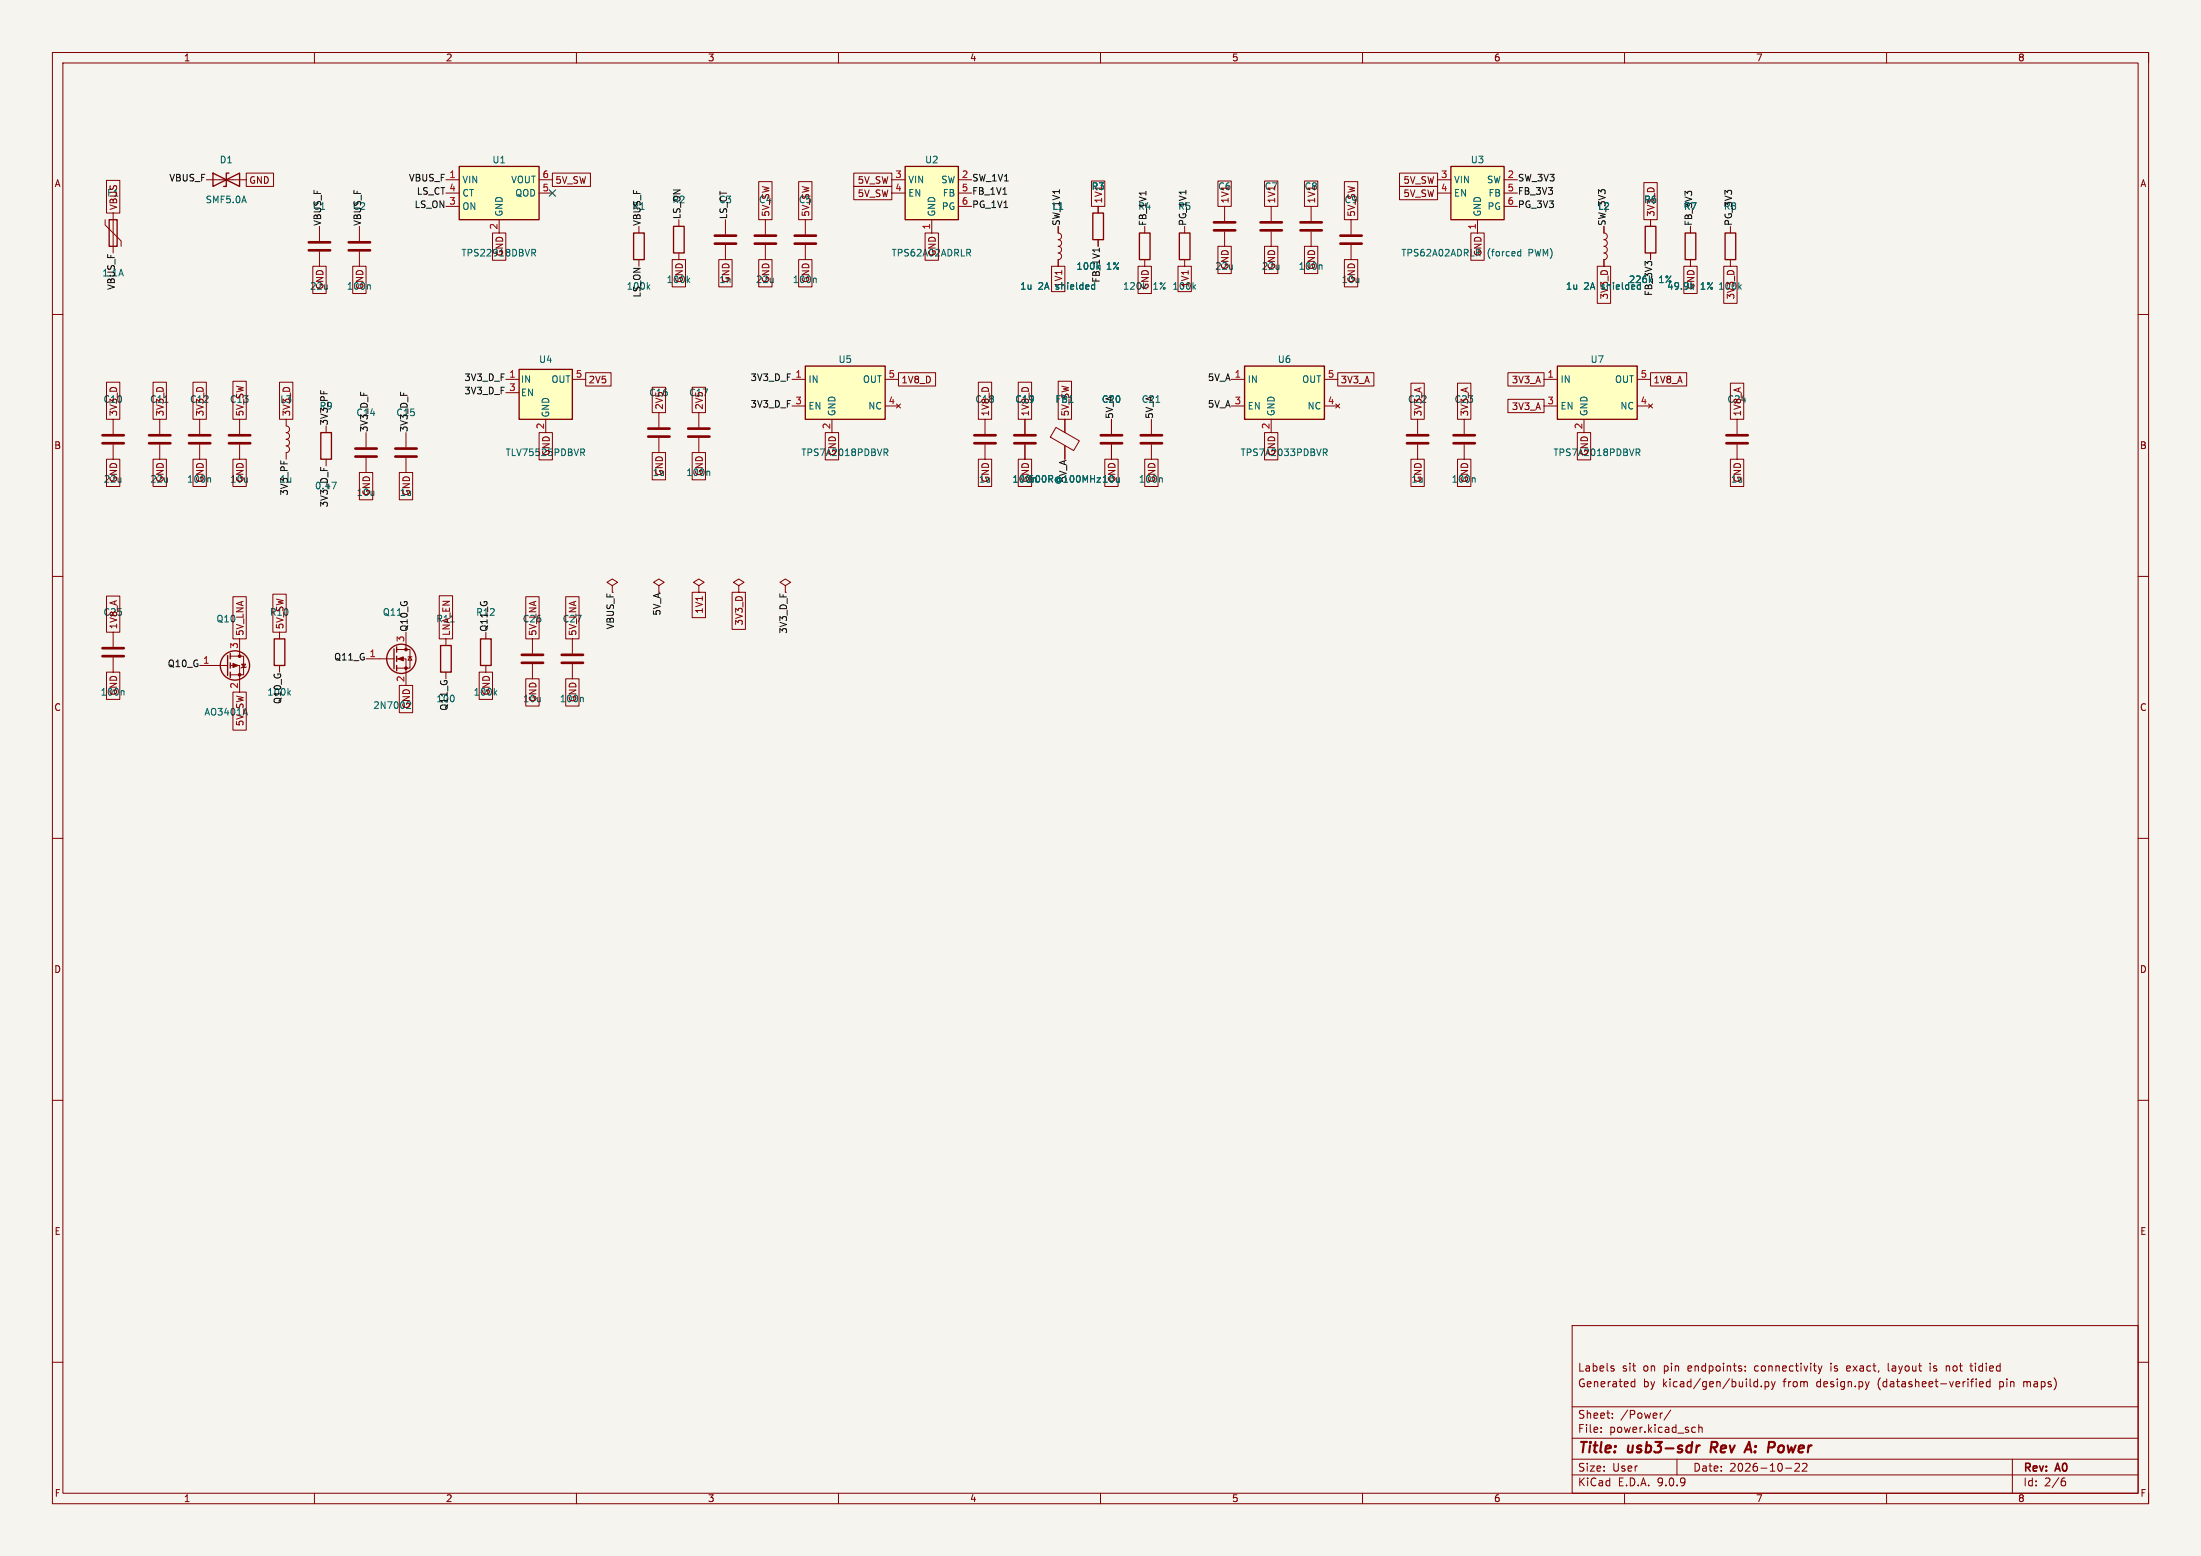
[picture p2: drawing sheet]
<svg xmlns="http://www.w3.org/2000/svg" width="420mm" height="297mm" viewBox="0 0 420 297" stroke-linecap="round" stroke-linejoin="round" font-family="sans-serif">
<path d="M0 0h420v297h-420z" fill="#f5f4ef" stroke="#f5f4ef" stroke-width=".19"/>
<g fill="none" stroke="#840000" stroke-width=".19">
<path d="M10 10h400v277h-400zM12 12h396v273h-396zM60 10v2M110 10v2M160 10v2M210 10v2M260 10v2M310 10v2M360 10v2M410 10v2M39.4 34.3h7.6M20.1 41.9v1l3 3.1v1"/>
<path d="M21.6 40.7v7.6M61 43.2v2.8M61 48v2.8M306.1 43.2v1.3a.64 .64 0 0 1 .6 .6 .64 .64 0 0 1-.6 .7 .64 .64 0 0 1 .6 .6 .64 .64 0 0 1-.6 .6M306.1 47a.64 .64 0 0 1 .6 .7 .64 .64 0 0 1-.6 .6 .64 .64 0 0 1 .6 .6 .64 .64 0 0 1-.6 .7v1.2M322.6 43.2v1.3M322.6 49.6v1.2M330.2 43.2v1.3M330.2 49.6v1.2M10 60h2M408 60h2M21.6 80v2.8"/>
<path d="M21.6 84.9v2.8M30.5 80v2.8M30.5 84.9v2.8M38.1 80v2.8M38.1 84.9v2.8M54.6 80v1.3a.64 .64 0 0 1 .7 .6 .64 .64 0 0 1-.7 .7 .64 .64 0 0 1 .7 .6 .64 .64 0 0 1-.7 .7 .64 .64 0 0 1 .7 .6 .64 .64 0 0 1-.7 .6 .64 .64 0 0 1 .7 .7 .64 .64 0 0 1-.7 .6v1.3M62.2 81.3v1.3M62.2 87.7v1.2M270.5 80v2.8M270.5 84.9v2.8M279.4 80v2.8M279.4 84.9v2.8"/>
<path d="M10 110h2M408 110h2M10 160h2M408 160h2M10 210h2M408 210h2M300 253h108v32h-108zM10 260h2M300 278.5h108M300 274.5h108M300 268.5h108M305.5 273.3v.1"/>
<path d="M305.5 272.5v.1M307.6 261.2l.4 .1v.2l-.2 .2h-.3M307.6 260.7l.4 .1M307.7 270.6v.1M307.7 269.8v.1M311.4 264.6h.6M311.4 263.8h.6M312 263.2v1.5M317.2 269.7l-.2 .1M318.8 269.1l-1.3 2M320 278.5v3M323.1 272.4l.4 .1"/>
<path d="M323.5 273.3l-.4 .1M324.2 272.6l.2-.2 .3 .1 .1 .9M324.2 271.9v1.5M333 261.6v.1M333 260.8v.1M334.7 264.6l.3 .1 .4-.1M335.4 263.8l-.4-.1-.3 .2M335.4 263.2v1.5M336.1 264.6v.1M336.8 263.8l.4-.1 .3 .3-.1 .6h-.6M336.8 263.7v1.5M338 263.7l.4 1"/>
<path d="M338.4 264.7l-.4 .5M338.7 263.7l-.3 1M342.5 279.5l.6-.2 .2 .2 .1 .2-.9 1.1h.9M344 279.5l.5-.2 .2 .2 .1 .2-.9 1.1h.9M347 260.7l.3 1M347.3 261.7l-.3 .5M347.7 260.7l-.4 1M352.5 260.8v.8M353.1 261.1l-.7 .1M356.7 263.7l-.4 1M360.3 260.2v1.3l.2 .2M368.3 260.2v.2"/>
<path d="M368.3 260.7v1M372 260.8l-.4-.1-.2 .2M375.9 260.7h.6M376.1 260.2v1.3l.4 .2M377.1 263.2v.2M377.1 263.7v1M377.7 264.2l.8-.1-.1-.3-.4-.1-.3 .2 .1 .7h.6M379.7 263.8l-.4-.1-.3 .3 .2 .6h.5M379.7 263.2v1.5M384 278.5v6.5M386.2 263.7v1M386.2 263.8v.1"/>
<path d="M408 260h2M60 285v2M110 285v2M160 285v2M210 285v2M260 285v2M300 281.5h108M310 285v2M340.7 280.2h1.2M360 285v2M393.6 282.7l.4 .1 .2 .2-.1 .5-.5 .1M394 282.1l-.4 .1"/>
<path d="M410 285v2"/>
</g>
<path d="M323.8 275.9l-.2 1.3M324.4 275.9l-.4 .1-.2 .3M326.6 275.2l-.2 2M332.9 277.2l.9-2 .4 2M333.1 276.7h1" fill="none" stroke="#840000" stroke-width=".4"/>
<path d="M40.6 33v2.6l5.1-2.6v2.6zM43.7 33h-.5v2.6h-.5M20.8 41.9h1.6v5.1h-1.6zM321.6 44.5h2v5.1h-2zM329.2 44.5h2v5.1h-2zM61.2 82.6h2v5.1h-2z" fill="none" stroke="#840000" stroke-width=".25"/>
<path d="M58.9 46.3h4.1M58.9 47.8h4.1M19.6 83.1h4M19.6 84.6h4M28.4 83.1h4.1M28.4 84.6h4.1M36.1 83.1h4M36.1 84.6h4M268.5 83.1h4M268.5 84.6h4M277.4 83.1h4M277.4 84.6h4" fill="none" stroke="#840000" stroke-width=".51"/>
<path d="M313 53.9v1.3M313 55.2h-.3M331.9 54.7l.4 .5M332.3 54.4l-.5 .4M40 91.2l.2 .2v.6M63.3 92h.9l-.6 1.3M281.3 91.2l.2 .2v.6" fill="none" stroke="#006464" stroke-width=".19"/>
<path d="M276.9 31.8h10.1v10.1h-10.1z" fill="#ffffc2"/>
<path d="M276.9 31.8h10.1v10.1h-10.1z" fill="none" stroke="#840000" stroke-width=".25"/>
<path d="M274.3 34.3h2.6M274.3 36.9h2.6M287 34.3h2.6M287 36.9h2.6M287 39.4h2.6M281.9 41.9v2.6M331.5 80v2.8M331.5 84.9v2.8" fill="none" stroke="#840000" stroke-width=".19"/>
<path d="M289.7 48.8h.5M289.7 48.1h.5M290.2 47.6v1.3" fill="none" stroke="#006464" stroke-width=".19"/>
<path d="M329.4 83.1h4.1M329.4 84.6h4.1" fill="none" stroke="#840000" stroke-width=".51"/>
<path d="M297.2 69.9h15.2v10.1h-15.2z" fill="#ffffc2"/>
<path d="M217.4 44.5h2.1v5.1h-2.1zM225 44.5h2.1v5.1h-2.1zM297.2 69.9h15.2v10.1h-15.2z" fill="none" stroke="#840000" stroke-width=".25"/>
<g fill="none" stroke="#840000" stroke-width=".19">
<path d="M233.7 39.4v2.8M242.6 39.4v2.8M250.2 39.4v2.8M218.4 43.2v1.3M218.4 49.6v1.2M226.1 43.2v1.3M226.1 49.6v1.2M233.7 44.2v2.8M242.6 44.2v2.8M250.2 44.2v2.8M257.8 41.9v2.8M257.8 46.8v2.8"/>
<path d="M294.6 72.4h2.6M294.6 77.5h2.6M312.4 72.4h2.6M312.4 77.5h2.6M314.6 77.1l.7 .8M315.3 77.1l-.7 .8M219.7 80v2.8M219.7 84.9v2.8M302.3 80v2.6"/>
</g>
<path d="M227.8 54.7l.3 .5M228.1 54.4l-.4 .4M252.1 50.6l.2 .1v.7M220.6 76.8h.7M221.6 91.2l.2 .2v.6M312.2 85.7h.5l.2 .2-.1 .4-.6 .1M312.5 86.4l.4 .6" fill="none" stroke="#006464" stroke-width=".19"/>
<path d="M231.6 42.4h4.1M231.6 44h4.1M240.5 42.4h4.1M240.5 44h4.1M248.2 42.4h4M248.2 44h4M255.8 45h4M255.8 46.5h4M217.7 83.1h4M217.7 84.6h4" fill="none" stroke="#840000" stroke-width=".51"/>
<path d="M237.5 69.9h15.2v10.1h-15.2z" fill="#ffffc2"/>
<g fill="none" stroke="#840000" stroke-width=".25">
<path d="M208.5 40.7h2.1v5h-2.1zM313.9 43.2h2.1v5.1h-2.1zM237.5 69.9h15.2v10.1h-15.2zM43.4 125.1v3.8M43.9 124.7v1.1M43.9 126.5v1M43.9 128.3v1M75.2 123.8v3.9M75.7 123.5v1M75.7 125.2v1.1M75.7 127v1M84.1 123.2h2v5.1h-2z"/>
<path d="M91.7 121.9h2v5.1h-2z"/>
<circle cx="44.8" cy="127" r="2.79"/>
<circle cx="76.6" cy="125.8" r="2.79"/>
</g>
<g fill="none" stroke="#840000" stroke-width=".19">
<path d="M209.5 39.4v1.3M201.9 43.2v1.3a.64 .64 0 0 1 .7 .6 .64 .64 0 0 1-.7 .7 .64 .64 0 0 1 .7 .6 .64 .64 0 0 1-.7 .6M201.9 47a.64 .64 0 0 1 .7 .7 .64 .64 0 0 1-.7 .6 .64 .64 0 0 1 .7 .6 .64 .64 0 0 1-.7 .7v1.2M209.5 45.7v1.3M315 41.9v1.3M315 48.3v1.3M234.9 72.4h2.6M234.9 77.5h2.6M252.7 72.4h2.6M252.7 77.5h2.6M254.9 77.1l.8 .8M255.7 77.1l-.8 .8"/>
<path d="M188 80v2.8M188 84.9v2.8M195.6 80v2.8M195.6 84.9v2.8M201.5 81.6l4.5 2.5-1.1 1.9-4.5-2.6zM203.2 80v2.6M203.2 85.1v2.6M212.1 80v2.8M212.1 84.9v2.8M242.6 80v2.6M116.8 111.8l1.1-.7-1.1-.6-1 .6 1 .7v1.3M125.7 111.8l1-.7-1-.6-1 .6 1 .7v1.3"/>
<path d="M133.3 111.8l1.1-.7-1.1-.6-1 .6 1 .7v1.3M133.3 113.1h.1M141 111.8l1-.7-1-.6-1 .6 1 .7v1.3M141 113.1h.1M149.9 111.8l1-.7-1-.6-1.1 .6 1.1 .7v1.3M38.1 127h5.3M43.9 125.2h2.6v3.6h-2.6M43.9 127h1.8v5.1M45.7 121.9v3.3M46.1 126.8h.8l-.4 .6zM47 127.3l-1 .2M69.8 125.8h5.4"/>
<path d="M75.7 124h2.5v3.5h-2.5M75.7 125.8h1.8v5M77.5 120.7v3.3M77.9 125.4h.7M78.2 125.4l.4 .6h-.7zM85.1 121.9v1.3M85.1 128.3v1.3M92.7 120.7v1.2M92.7 127v1.3M101.6 121.9v2.8M101.6 126.8v2.8M109.2 121.9v2.8"/>
<path d="M109.2 126.8v2.8"/>
</g>
<path d="M208.9 53.9v1.3M208.9 55.2h-.4M209.3 91.2h.7l-.7 .8h.7M252.5 85.7h.5l.2 .2-.1 .4-.6 .1M252.8 86.4l.4 .6M94.4 132.2l.4 .5M94.8 131.8l-.5 .5M111.1 133.1l.2 .2v.7" fill="none" stroke="#006464" stroke-width=".19"/>
<path d="M185.9 83.1h4.1M185.9 84.6h4.1M193.5 83.1h4.1M193.5 84.6h4.1M210.1 83.1h4M210.1 84.6h4M99.6 125h4M99.6 126.5h4M107.2 125h4.1M107.2 126.5h4.1" fill="none" stroke="#840000" stroke-width=".51"/>
<g fill="#840000" stroke="#840000" stroke-width=".19">
<path d="M75.9 125.8l1.1-.4v.7z"/>
<path d="M44.4 126.6l1.1 .4-1.1 .4z"/>
<circle cx="77.5" cy="124" r=".25"/>
<circle cx="77.5" cy="127.5" r=".25"/>
<circle cx="45.7" cy="125.2" r=".25"/>
<circle cx="45.7" cy="128.8" r=".25"/>
</g>
<path d="M153.7 69.9h15.2v10.1h-15.2z" fill="#ffffc2"/>
<path d="M153.7 69.9h15.2v10.1h-15.2z" fill="none" stroke="#840000" stroke-width=".25"/>
<path d="M151.1 72.4h2.6M151.1 77.5h2.6M168.9 72.4h2.5M168.9 77.5h2.5M171.1 77.1l.7 .8M171.8 77.1l-.7 .8M158.7 80v2.6" fill="none" stroke="#840000" stroke-width=".19"/>
<path d="M168.7 85.7h.5l.2 .2-.1 .4-.6 .1M169 86.4l.4 .6" fill="none" stroke="#006464" stroke-width=".19"/>
<path d="M172.7 31.8h10.2v10.1h-10.2z" fill="#ffffc2"/>
<path d="M172.7 31.8h10.2v10.1h-10.2zM120.9 44.5h2v5.1h-2zM128.5 43.2h2.1v5.1h-2.1zM52.3 121.9h2.1v5.1h-2.1z" fill="none" stroke="#840000" stroke-width=".25"/>
<g fill="none" stroke="#840000" stroke-width=".19">
<path d="M170.2 34.3h2.5M170.2 36.9h2.5M182.9 34.3h2.5M182.9 36.9h2.5M182.9 39.4h2.5M121.9 43.2v1.3M121.9 49.6v1.2M129.5 41.9v1.3M129.5 48.3v1.3M138.4 41.9v2.8M138.4 46.8v2.8M146 41.9v2.8"/>
<path d="M146 46.8v2.8M153.7 41.9v2.8M153.7 46.8v2.8M177.8 41.9v2.6M45.7 80v2.8M45.7 84.9v2.8M69.8 82.6v2.8M69.8 87.4v2.8M77.5 82.6v2.8M77.5 87.4v2.8M21.6 120.7v2.8M21.6 125.5v2.8"/>
<path d="M53.3 120.7v1.2M53.3 127v1.3"/>
</g>
<path d="M123.6 54.7l.4 .5M124 54.4l-.5 .4M131.3 53.5l.3 .4M131.6 53.1l-.5 .5M155.6 53.1l.2 .2v.6M184.8 48.3l.4 .6M185.1 47.7v.4M23.5 131.8l.2 .2v.7M55.1 132.2l.3 .5M55.4 131.8l-.5 .5" fill="none" stroke="#006464" stroke-width=".19"/>
<g fill="none" stroke="#840000" stroke-width=".51">
<path d="M136.4 45h4.1M136.4 46.5h4.1M144 45h4.1M144 46.5h4.1M151.6 45h4.1M151.6 46.5h4.1M43.7 83.1h4.1M43.7 84.6h4.1M67.8 85.6h4.1M67.8 87.1h4.1M75.4 85.6h4.1M75.4 87.1h4.1"/>
<path d="M19.6 123.7h4M19.6 125.2h4"/>
</g>
<path d="M87.6 31.8h15.3v10.1h-15.3z" fill="#ffffc2"/>
<path d="M87.6 31.8h15.3v10.1h-15.3z" fill="none" stroke="#840000" stroke-width=".25"/>
<path d="M85.1 34.3h2.5M85.1 36.9h2.5M85.1 39.4h2.5M102.9 34.3h2.5M102.9 36.9h2.5M68.6 43.2v2.8M68.6 48v2.8M95.2 41.9v2.6M125.7 78.8v2.8M133.3 78.8v2.8M125.7 83.6v2.8M133.3 83.6v2.8" fill="none" stroke="#840000" stroke-width=".19"/>
<path d="M70.5 54.4l.2 .1v.7M101.5 47.6h.5l.2 .2-.1 .4-.6 .1M101.8 48.3l.4 .6M135.3 89.9l.1 .2v.7" fill="none" stroke="#006464" stroke-width=".19"/>
<path d="M66.5 46.3h4.1M66.5 47.8h4.1M123.7 81.8h4.1M123.7 83.3h4.1M131.3 81.8h4.1M131.3 83.3h4.1" fill="none" stroke="#840000" stroke-width=".51"/>
<path d="M99.1 70.5h10.1v9.5h-10.1z" fill="#ffffc2"/>
<path d="M99.1 70.5h10.1v9.5h-10.1z" fill="none" stroke="#840000" stroke-width=".25"/>
<g fill="none" stroke="#840000" stroke-width=".19">
<path d="M20.3 34.4h2.6v6.3h-2.6zM47 33h5.2v2.6h-5.2zM105.4 33h7.3v2.6h-7.3zM144.8 34.7h2.5v7.2h-2.5zM152.4 34.7h2.5v7.2h-2.5zM162.9 35.6h7.3v2.5h-7.3zM162.9 33h7.3v2.6h-7.3zM208.3 34.6h2.5v4.8h-2.5zM209.5 39.4v1.3M232.4 34.6h2.6v4.8h-2.6zM241.3 34.6h2.5v4.8h-2.5zM248.9 34.6h2.6v4.8h-2.6z"/>
<path d="M256.5 34.7h2.6v7.2h-2.6zM267.1 35.6h7.2v2.5h-7.2zM267.1 33h7.2v2.6h-7.2zM313.7 34.9h2.5v7h-2.5zM59.7 50.8h2.5v5.2h-2.5zM67.3 50.8h2.6v5.2h-2.6zM94 44.5h2.5v5.2h-2.5zM128.3 49.6h2.5v5.2h-2.5zM137.2 49.6h2.5v5.2h-2.5zM144.8 49.6h2.5v5.2h-2.5zM152.4 49.6h2.5v5.2h-2.5zM176.5 44.5h2.6v5.2h-2.6z"/>
<path d="M200.7 50.8h2.5v4.9h-2.5zM201.9 43.2v1.3M201.9 49.6v1.2M209.5 45.7v1.3M217.2 50.8h2.5v5.2h-2.5zM224.8 50.8h2.5v4.9h-2.5zM232.4 47h2.6v5.2h-2.6zM241.3 47h2.5v5.2h-2.5zM248.9 47h2.6v5.2h-2.6zM256.5 49.6h2.6v5.2h-2.6zM280.7 44.5h2.5v5.2h-2.5zM304.8 50.8h2.5v7.1h-2.5z"/>
<path d="M306.1 43.2v1.3M306.1 49.6v1.2M315 41.9v1.3M315 48.3v1.3M321.3 50.8h2.6v5.2h-2.6zM322.6 43.2v1.3M322.6 49.6v1.2M328.9 50.8h2.6v7.1h-2.6zM20.3 73h2.6v7h-2.6zM29.2 73h2.6v7h-2.6zM36.8 73h2.6v7h-2.6zM44.4 72.8h2.6v7.2h-2.6z"/>
<path d="M53.3 73h2.6v7h-2.6zM96.5 72.4h2.6M96.5 75h2.6M109.2 72.4h2.6M111.8 71.1h4.8v2.6h-4.8zM124.5 73.9h2.5v4.9h-2.5zM132.1 73.9h2.5v4.9h-2.5zM171.4 71.1h7.1v2.6h-7.1zM186.7 73h2.5v7h-2.5zM194.3 73h2.6v7h-2.6zM201.9 72.8h2.6v7.2h-2.6zM255.3 71.1h6.9v2.6h-6.9z"/>
<path d="M269.2 73.1h2.6v6.9h-2.6zM278.1 73.1h2.6v6.9h-2.6zM287.7 76.2h6.9v2.6h-6.9zM287.7 71.1h6.9v2.6h-6.9zM315 71.1h6.9v2.6h-6.9zM330.2 73.1h2.5v6.9h-2.5zM20.3 87.7h2.6v5.2h-2.6zM29.2 87.7h2.6v5.2h-2.6zM36.8 87.7h2.6v5.2h-2.6zM44.4 87.7h2.6v5.2h-2.6zM68.6 90.2h2.5v5.2h-2.5zM76.2 90.2h2.5v5.2h-2.5z"/>
<path d="M102.9 82.6h2.5v5.2h-2.5zM104.1 80v2.6M124.5 86.4h2.5v5.2h-2.5zM132.1 86.4h2.5v5.2h-2.5zM157.5 82.6h2.5v5.2h-2.5zM186.7 87.7h2.5v5.2h-2.5zM194.3 87.7h2.6v5.2h-2.6zM195.6 80v2.8M195.6 84.9v2.8M203.2 80v2.6M203.2 85.1v2.6M210.8 87.7h2.6v5.2h-2.6z"/>
<path d="M212.1 80v2.8M212.1 84.9v2.8M218.4 87.7h2.6v5.2h-2.6zM241.3 82.6h2.5v5.2h-2.5zM269.2 87.7h2.6v5.2h-2.6zM278.1 87.7h2.6v5.2h-2.6zM301 82.6h2.5v5.2h-2.5zM330.2 87.7h2.5v5.2h-2.5zM20.3 113.8h2.6v6.9h-2.6zM44.4 113.9h2.6v8h-2.6zM52.1 113.4h2.5v7.3h-2.5zM83.8 113.7h2.6v8.2h-2.6z"/>
<path d="M100.3 113.9h2.6v8h-2.6zM107.9 113.9h2.6v8h-2.6zM132.1 113.1h2.5v4.8h-2.5zM139.7 113.1h2.5v7h-2.5zM20.3 128.3h2.6v5.2h-2.6zM44.4 132.1h2.6v7.3h-2.6zM76.2 130.8h2.5v5.2h-2.5zM91.4 128.3h2.6v5.2h-2.6zM100.3 129.6h2.6v5.2h-2.6zM107.9 129.6h2.6v5.2h-2.6z"/>
</g>
<path d="M208.9 55.2h-.4M208.9 53.9v1.3M313 53.9v1.3M313 55.2h-.3M110.8 85.7h.5l.2 .2-.1 .4-.6 .1M111.1 86.4l.4 .6M209.3 91.2h.7l-.7 .8h.7" fill="none" stroke="#006464" stroke-width=".19"/>
<path d="M191.4 37.1h.7M218.7 36.5v.7M209.8 47.4v.7" fill="none" stroke="#0f0f0f" stroke-width=".19"/>
<path d="M104.8 36.2l1.2 1.3M106 36.2l-1.2 1.3" fill="none" stroke="#000084" stroke-width=".19"/>
<g font-size="2.8" fill="#840000">
<text x="301" y="277.9">Title:</text>
<text x="310.7" y="277.9">usb3-sdr</text>
<text x="327.3" y="277.9">Rev</text>
<text x="334.8" y="277.9">A:</text>
<text x="339.8" y="277.9">Power</text>
</g>
<g font-size="2.1" fill="#840000">
<text x="301" y="262">Labels</text>
<text x="309.5" y="262">sit</text>
<text x="313.6" y="262">on</text>
<text x="317.6" y="262">pin</text>
<text x="322.3" y="262">endpoints:</text>
<text x="335.2" y="262">connectivity</text>
<text x="349.9" y="262">is</text>
<text x="353.1" y="262">exact,</text>
<text x="361.1" y="262">layout</text>
<text x="369.3" y="262">is</text>
<text x="372.5" y="262">not</text>
<text x="377.4" y="262">tidied</text>
<text x="301" y="265">Generated</text>
<text x="313.5" y="265">by</text>
<text x="317.3" y="265">kicad/gen/build.py</text>
<text x="340.5" y="265">from</text>
<text x="346.9" y="265">design.py</text>
<text x="358.7" y="265">(datasheet-verified</text>
<text x="382.1" y="265">pin</text>
<text x="386.8" y="265">maps)</text>
<text x="301" y="273.7">File:</text>
<text x="301" y="271">Sheet:</text>
<text x="307.1" y="273.7">power.kicad_sch</text>
<text x="309.2" y="271">/Power/</text>
<text x="301" y="281.1">Size:</text>
<text x="307.7" y="281.1">User</text>
<text x="323" y="281.1">Date:</text>
<text x="330" y="281.1">2026-10-22</text>
<text x="386" y="281.3">Rev:</text>
<text x="392.4" y="281.3">A0</text>
<text x="301" y="283.9">KiCad</text>
<text x="308.7" y="283.9">E.D.A.</text>
<text x="316.3" y="283.9">9.0.9</text>
<text x="386" y="283.9">Id:</text>
<text x="390.1" y="283.9">2/6</text>
</g>
<g font-size="1.8" fill="#840000">
<text x="35" y="11.9">1</text>
<text x="85" y="11.9">2</text>
<text x="135" y="11.9">3</text>
<text x="185" y="11.9">4</text>
<text x="235" y="11.9">5</text>
<text x="285" y="11.9">6</text>
<text x="335" y="11.9">7</text>
<text x="385" y="11.9">8</text>
<text x="10.3" y="35.9">A</text>
<text x="47.5" y="35.3">GND</text>
<text x="105.9" y="35.3">5V_SW</text>
<text x="163.6" y="35.3">5V_SW</text>
<text x="267.7" y="35.3">5V_SW</text>
<text x="408.3" y="35.9">A</text>
<text x="20.3" y="37.7">F1</text>
<text x="22.5" y="40.2" transform="rotate(-90 22.5 40.2)">VBUS</text>
<text x="144.7" y="39">C4</text>
<text x="147" y="41.5" transform="rotate(-90 147 41.5)">5V_SW</text>
<text x="152.3" y="39">C5</text>
<text x="154.6" y="41.5" transform="rotate(-90 154.6 41.5)">5V_SW</text>
<text x="163.6" y="37.8">5V_SW</text>
<text x="210.5" y="38.9" transform="rotate(-90 210.5 38.9)">1V1</text>
<text x="232.3" y="36.4">C6</text>
<text x="234.6" y="38.9" transform="rotate(-90 234.6 38.9)">1V1</text>
<text x="241.2" y="36.4">C7</text>
<text x="243.5" y="38.9" transform="rotate(-90 243.5 38.9)">1V1</text>
<text x="248.8" y="36.4">C8</text>
<text x="251.1" y="38.9" transform="rotate(-90 251.1 38.9)">1V1</text>
<text x="256.5" y="39">C9</text>
<text x="258.8" y="41.5" transform="rotate(-90 258.8 41.5)">5V_SW</text>
<text x="267.7" y="37.8">5V_SW</text>
<text x="315.9" y="41.5" transform="rotate(-90 315.9 41.5)">3V3_D</text>
<text x="96.2" y="49" transform="rotate(-90 96.2 49)">GND</text>
<text x="178.8" y="49" transform="rotate(-90 178.8 49)">GND</text>
<text x="231.8" y="51.7">22u</text>
<text x="234.6" y="51.6" transform="rotate(-90 234.6 51.6)">GND</text>
<text x="240.7" y="51.7">22u</text>
<text x="243.5" y="51.6" transform="rotate(-90 243.5 51.6)">GND</text>
<text x="247.7" y="51.7">100n</text>
<text x="251.1" y="51.6" transform="rotate(-90 251.1 51.6)">GND</text>
<text x="282.9" y="49" transform="rotate(-90 282.9 49)">GND</text>
<text x="59.1" y="55.5">22u</text>
<text x="61.9" y="55.4" transform="rotate(-90 61.9 55.4)">GND</text>
<text x="66.1" y="55.5">100n</text>
<text x="69.5" y="55.4" transform="rotate(-90 69.5 55.4)">GND</text>
<text x="127.1" y="54.2">100k</text>
<text x="130.5" y="54.1" transform="rotate(-90 130.5 54.1)">GND</text>
<text x="137.1" y="54.2">1n</text>
<text x="139.4" y="54.1" transform="rotate(-90 139.4 54.1)">GND</text>
<text x="144.2" y="54.2">22u</text>
<text x="147" y="54.1" transform="rotate(-90 147 54.1)">GND</text>
<text x="151.2" y="54.2">100n</text>
<text x="154.6" y="54.1" transform="rotate(-90 154.6 54.1)">GND</text>
<text x="214.2" y="55.5">120k</text>
<text x="219.4" y="55.4" transform="rotate(-90 219.4 55.4)">GND</text>
<text x="227" y="55" transform="rotate(-90 227 55)">1V1</text>
<text x="255.9" y="54.2">10u</text>
<text x="258.8" y="54.1" transform="rotate(-90 258.8 54.1)">GND</text>
<text x="331.2" y="57.2" transform="rotate(-90 331.2 57.2)">3V3_D</text>
<text x="19.6" y="77.1">C10</text>
<text x="28.5" y="77.1">C11</text>
<text x="36.2" y="77.1">C12</text>
<text x="43.8" y="77.1">C13</text>
<text x="53.4" y="77.1">L3</text>
<text x="112.2" y="73.4">2V5</text>
<text x="171.9" y="73.4">1V8_D</text>
<text x="186" y="77.1">C18</text>
<text x="255.7" y="73.4">3V3_A</text>
<text x="268.6" y="77.1">C22</text>
<text x="277.5" y="77.1">C23</text>
<text x="288.4" y="73.4">3V3_A</text>
<text x="315.4" y="73.4">1V8_A</text>
<text x="329.5" y="77.1">C24</text>
<text x="22.5" y="79.6" transform="rotate(-90 22.5 79.6)">3V3_D</text>
<text x="31.4" y="79.6" transform="rotate(-90 31.4 79.6)">3V3_D</text>
<text x="39.1" y="79.6" transform="rotate(-90 39.1 79.6)">3V3_D</text>
<text x="46.7" y="79.6" transform="rotate(-90 46.7 79.6)">5V_SW</text>
<text x="55.6" y="79.6" transform="rotate(-90 55.6 79.6)">3V3_D</text>
<text x="126.7" y="78.3" transform="rotate(-90 126.7 78.3)">2V5</text>
<text x="134.3" y="78.3" transform="rotate(-90 134.3 78.3)">2V5</text>
<text x="188.9" y="79.6" transform="rotate(-90 188.9 79.6)">1V8_D</text>
<text x="196.5" y="79.6" transform="rotate(-90 196.5 79.6)">1V8_D</text>
<text x="204.2" y="79.6" transform="rotate(-90 204.2 79.6)">5V_SW</text>
<text x="271.5" y="79.6" transform="rotate(-90 271.5 79.6)">3V3_A</text>
<text x="280.4" y="79.6" transform="rotate(-90 280.4 79.6)">3V3_A</text>
<text x="288.4" y="78.4">3V3_A</text>
<text x="332.4" y="79.6" transform="rotate(-90 332.4 79.6)">1V8_A</text>
<text x="10.3" y="85.9">B</text>
<text x="105.1" y="87.1" transform="rotate(-90 105.1 87.1)">GND</text>
<text x="159.7" y="87.1" transform="rotate(-90 159.7 87.1)">GND</text>
<text x="243.5" y="87.1" transform="rotate(-90 243.5 87.1)">GND</text>
<text x="303.2" y="87.1" transform="rotate(-90 303.2 87.1)">GND</text>
<text x="408.3" y="85.9">B</text>
<text x="19.7" y="92.3">22u</text>
<text x="22.5" y="92.2" transform="rotate(-90 22.5 92.2)">GND</text>
<text x="28.6" y="92.3">22u</text>
<text x="31.4" y="92.2" transform="rotate(-90 31.4 92.2)">GND</text>
<text x="35.6" y="92.3">100n</text>
<text x="39.1" y="92.2" transform="rotate(-90 39.1 92.2)">GND</text>
<text x="43.8" y="92.3">10u</text>
<text x="46.7" y="92.2" transform="rotate(-90 46.7 92.2)">GND</text>
<text x="68" y="94.9">10u</text>
<text x="70.8" y="94.7" transform="rotate(-90 70.8 94.7)">GND</text>
<text x="76.2" y="94.9">1u</text>
<text x="78.4" y="94.7" transform="rotate(-90 78.4 94.7)">GND</text>
<text x="124.4" y="91.1">1u</text>
<text x="126.7" y="90.9" transform="rotate(-90 126.7 90.9)">GND</text>
<text x="130.9" y="91.1">100n</text>
<text x="134.3" y="90.9" transform="rotate(-90 134.3 90.9)">GND</text>
<text x="186.7" y="92.3">1u</text>
<text x="188.9" y="92.2" transform="rotate(-90 188.9 92.2)">GND</text>
<text x="196.5" y="92.2" transform="rotate(-90 196.5 92.2)">GND</text>
<text x="213" y="92.2" transform="rotate(-90 213 92.2)">GND</text>
<text x="217.2" y="92.3">100n</text>
<text x="220.7" y="92.2" transform="rotate(-90 220.7 92.2)">GND</text>
<text x="269.2" y="92.3">1u</text>
<text x="271.5" y="92.2" transform="rotate(-90 271.5 92.2)">GND</text>
<text x="276.9" y="92.3">100n</text>
<text x="280.4" y="92.2" transform="rotate(-90 280.4 92.2)">GND</text>
<text x="330.2" y="92.3">1u</text>
<text x="332.4" y="92.2" transform="rotate(-90 332.4 92.2)">GND</text>
<text x="19.6" y="117.7">C25</text>
<text x="51.4" y="117.7">R10</text>
<text x="83.1" y="119">R11</text>
<text x="99.7" y="119">C26</text>
<text x="107.3" y="119">C27</text>
<text x="134.3" y="117.2" transform="rotate(-90 134.3 117.2)">1V1</text>
<text x="141.9" y="119.5" transform="rotate(-90 141.9 119.5)">3V3_D</text>
<text x="22.5" y="120.2" transform="rotate(-90 22.5 120.2)">1V8_A</text>
<text x="46.7" y="121.5" transform="rotate(-90 46.7 121.5)">5V_LNA</text>
<text x="54.3" y="120.2" transform="rotate(-90 54.3 120.2)">5V_SW</text>
<text x="86" y="121.5" transform="rotate(-90 86 121.5)">LNA_EN</text>
<text x="102.6" y="121.5" transform="rotate(-90 102.6 121.5)">5V_LNA</text>
<text x="110.2" y="121.5" transform="rotate(-90 110.2 121.5)">5V_LNA</text>
<text x="10.3" y="135.9">C</text>
<text x="19.1" y="133">100n</text>
<text x="22.5" y="132.8" transform="rotate(-90 22.5 132.8)">GND</text>
<text x="78.4" y="135.4" transform="rotate(-90 78.4 135.4)">GND</text>
<text x="90.3" y="133">100k</text>
<text x="93.7" y="132.8" transform="rotate(-90 93.7 132.8)">GND</text>
<text x="99.7" y="134.2">10u</text>
<text x="102.6" y="134.1" transform="rotate(-90 102.6 134.1)">GND</text>
<text x="106.7" y="134.2">100n</text>
<text x="110.2" y="134.1" transform="rotate(-90 110.2 134.1)">GND</text>
<text x="408.3" y="135.9">C</text>
<text x="46.7" y="138.7" transform="rotate(-90 46.7 138.7)">5V_SW</text>
<text x="10.3" y="185.9">D</text>
<text x="408.3" y="185.9">D</text>
<text x="10.3" y="235.9">E</text>
<text x="408.3" y="235.9">E</text>
<text x="10.3" y="285.9">F</text>
<text x="35" y="286.9">1</text>
<text x="85" y="286.9">2</text>
<text x="135" y="286.9">3</text>
<text x="185" y="286.9">4</text>
<text x="235" y="286.9">5</text>
<text x="285" y="286.9">6</text>
<text x="335" y="286.9">7</text>
<text x="385" y="286.9">8</text>
<text x="408.3" y="285.9">F</text>
</g>
<g font-size="1.8" fill="#0f0f0f">
<text x="32.2" y="34.8">VBUS_F</text>
<text x="77.9" y="34.8">VBUS_F</text>
<text x="185.4" y="34.8">SW_1V1</text>
<text x="289.6" y="34.8">SW_3V3</text>
<text x="59.6" y="40.3">C1</text>
<text x="67.2" y="40.3">C2</text>
<text x="79" y="39.9">LS_ON</text>
<text x="79.4" y="37.4">LS_CT</text>
<text x="120.6" y="40.3">R1</text>
<text x="128.2" y="39">R2</text>
<text x="130.1" y="41.9" transform="rotate(-90 130.1 41.9)">LS_ON</text>
<text x="137.1" y="39">C3</text>
<text x="138.9" y="41.9" transform="rotate(-90 138.9 41.9)">LS_CT</text>
<text x="185.4" y="37.4">FB_1V1</text>
<text x="185.4" y="39.9">PG_1V1</text>
<text x="217.1" y="40.3">R4</text>
<text x="224.7" y="40.3">R5</text>
<text x="289.6" y="37.4">FB_3V3</text>
<text x="289.6" y="39.9">PG_3V3</text>
<text x="328.9" y="40.3">R8</text>
<text x="61.5" y="43.2" transform="rotate(-90 61.5 43.2)">VBUS_F</text>
<text x="69.1" y="43.2" transform="rotate(-90 69.1 43.2)">VBUS_F</text>
<text x="122.4" y="43.2" transform="rotate(-90 122.4 43.2)">VBUS_F</text>
<text x="202.4" y="43.2" transform="rotate(-90 202.4 43.2)">SW_1V1</text>
<text x="219" y="43.2" transform="rotate(-90 219 43.2)">FB_1V1</text>
<text x="226.6" y="43.2" transform="rotate(-90 226.6 43.2)">PG_1V1</text>
<text x="306.6" y="43.2" transform="rotate(-90 306.6 43.2)">SW_3V3</text>
<text x="323.1" y="43.2" transform="rotate(-90 323.1 43.2)">FB_3V3</text>
<text x="330.7" y="43.2" transform="rotate(-90 330.7 43.2)">PG_3V3</text>
<text x="19.4" y="53">1.1A</text>
<text x="22.1" y="55.4" transform="rotate(-90 22.1 55.4)">VBUS_F</text>
<text x="119.5" y="55.5">100k</text>
<text x="122.4" y="56.9" transform="rotate(-90 122.4 56.9)">LS_ON</text>
<text x="88.5" y="72.9">3V3_D_F</text>
<text x="88.5" y="75.5">3V3_D_F</text>
<text x="143.1" y="72.9">3V3_D_F</text>
<text x="217.8" y="77.1">C21</text>
<text x="230.4" y="72.9">5V_A</text>
<text x="60.9" y="78.4">R9</text>
<text x="62.7" y="81.3" transform="rotate(-90 62.7 81.3)">3V3_PF</text>
<text x="67.9" y="79.6">C14</text>
<text x="70.4" y="82.6" transform="rotate(-90 70.4 82.6)">3V3_D_F</text>
<text x="75.5" y="79.6">C15</text>
<text x="78" y="82.6" transform="rotate(-90 78 82.6)">3V3_D_F</text>
<text x="143.1" y="78">3V3_D_F</text>
<text x="212.6" y="80" transform="rotate(-90 212.6 80)">5V_A</text>
<text x="220.2" y="80" transform="rotate(-90 220.2 80)">5V_A</text>
<text x="230.4" y="78">5V_A</text>
<text x="53.3" y="92.3">1u</text>
<text x="55.1" y="94.7" transform="rotate(-90 55.1 94.7)">3V3_PF</text>
<text x="60" y="93.6">0.47</text>
<text x="62.7" y="96.9" transform="rotate(-90 62.7 96.9)">3V3_D_F</text>
<text x="73" y="117.7">Q11</text>
<text x="90.8" y="117.7">R12</text>
<text x="126.2" y="117.6" transform="rotate(-90 126.2 117.6)">5V_A</text>
<text x="78" y="120.7" transform="rotate(-90 78 120.7)">Q10_G</text>
<text x="93.2" y="120.7" transform="rotate(-90 93.2 120.7)">Q11_G</text>
<text x="117.4" y="120.2" transform="rotate(-90 117.4 120.2)">VBUS_F</text>
<text x="150.4" y="121.1" transform="rotate(-90 150.4 121.1)">3V3_D_F</text>
<text x="31.9" y="127.5">Q10_G</text>
<text x="63.7" y="126.3">Q11_G</text>
<text x="50.9" y="133">100k</text>
<text x="53.9" y="134.5" transform="rotate(-90 53.9 134.5)">Q10_G</text>
<text x="83.2" y="134.2">100</text>
<text x="85.6" y="135.8" transform="rotate(-90 85.6 135.8)">Q11_G</text>
</g>
<g font-size="1.8" fill="#006464">
<text x="41.8" y="31.4">D1</text>
<text x="88.1" y="35.2">VIN</text>
<text x="93.9" y="31.4">U1</text>
<text x="97.4" y="35.2">VOUT</text>
<text x="173.2" y="35.2">VIN</text>
<text x="176.4" y="31.4">U2</text>
<text x="179.5" y="35.2">SW</text>
<text x="277.4" y="35.2">VIN</text>
<text x="280.6" y="31.4">U3</text>
<text x="283.6" y="35.2">SW</text>
<text x="39.1" y="39">SMF5.0A</text>
<text x="88.1" y="37.7">CT</text>
<text x="88.1" y="40.3">ON</text>
<text x="96.1" y="41.4" transform="rotate(-90 96.1 41.4)">GND</text>
<text x="98.2" y="37.7">QOD</text>
<text x="173.2" y="37.7">EN</text>
<text x="178.7" y="41.4" transform="rotate(-90 178.7 41.4)">GND</text>
<text x="179.6" y="40.3">PG</text>
<text x="179.8" y="37.7">FB</text>
<text x="200.7" y="40.3">L1</text>
<text x="208.2" y="36.4">R3</text>
<text x="277.4" y="37.7">EN</text>
<text x="282.8" y="41.4" transform="rotate(-90 282.8 41.4)">GND</text>
<text x="283.8" y="40.3">PG</text>
<text x="284" y="37.7">FB</text>
<text x="304.8" y="40.3">L2</text>
<text x="313.6" y="39">R6</text>
<text x="321.2" y="40.3">R7</text>
<text x="88" y="49.1">TPS22918DBVR</text>
<text x="170" y="49.1">TPS62A02ADRLR</text>
<text x="205.3" y="51.7">100k</text>
<text x="211.1" y="51.7">1%</text>
<text x="267.3" y="49.1">TPS62A02ADRLR</text>
<text x="283.8" y="49.1">(forced</text>
<text x="291.8" y="49.1">PWM)</text>
<text x="194.6" y="55.5">1u</text>
<text x="198.1" y="55.5">2A</text>
<text x="201.6" y="55.5">shielded</text>
<text x="202.9" y="55" transform="rotate(-90 202.9 55)">1V1</text>
<text x="210.1" y="54.1" transform="rotate(-90 210.1 54.1)">FB_1V1</text>
<text x="220" y="55.5">1% 100k</text>
<text x="298.7" y="55.5">1u</text>
<text x="302.2" y="55.5">2A</text>
<text x="305.7" y="55.5">shielded</text>
<text x="307" y="57.2" transform="rotate(-90 307 57.2)">3V3_D</text>
<text x="310.7" y="54.2">226k</text>
<text x="315.5" y="56.6" transform="rotate(-90 315.5 56.6)">FB_3V3</text>
<text x="316.5" y="54.2">1%</text>
<text x="318" y="55.5">49.9k</text>
<text x="323.5" y="55.4" transform="rotate(-90 323.5 55.4)">GND</text>
<text x="324.5" y="55.5">1% 100k</text>
<text x="324.5" y="55.5">1%</text>
<text x="102.8" y="69.5">U4</text>
<text x="159.9" y="69.5">U5</text>
<text x="243.7" y="69.5">U6</text>
<text x="303.4" y="69.5">U7</text>
<text x="99.3" y="73.3">IN</text>
<text x="99.3" y="75.8">EN</text>
<text x="105.1" y="73.3">OUT</text>
<text x="123.8" y="75.8">C16</text>
<text x="131.4" y="75.8">C17</text>
<text x="154.2" y="73.3">IN</text>
<text x="164.6" y="73.3">OUT</text>
<text x="193.6" y="77.1">C19</text>
<text x="201.3" y="77.1">FB1</text>
<text x="210.1" y="77.1">C20</text>
<text x="238" y="73.3">IN</text>
<text x="248.4" y="73.3">OUT</text>
<text x="297.7" y="73.3">IN</text>
<text x="308.1" y="73.3">OUT</text>
<text x="105" y="79.8" transform="rotate(-90 105 79.8)">GND</text>
<text x="154.2" y="78.4">EN</text>
<text x="159.6" y="79.5" transform="rotate(-90 159.6 79.5)">GND</text>
<text x="165.6" y="78.4">NC</text>
<text x="238" y="78.4">EN</text>
<text x="243.4" y="79.5" transform="rotate(-90 243.4 79.5)">GND</text>
<text x="249.4" y="78.4">NC</text>
<text x="297.7" y="78.4">EN</text>
<text x="303.1" y="79.5" transform="rotate(-90 303.1 79.5)">GND</text>
<text x="309.1" y="78.4">NC</text>
<text x="96.4" y="87.2">TLV75525PDBVR</text>
<text x="152.8" y="87.2">TPS7A2018PDBVR</text>
<text x="236.6" y="87.2">TPS7A2033PDBVR</text>
<text x="296.3" y="87.2">TPS7A2018PDBVR</text>
<text x="193.1" y="92.3">100n</text>
<text x="196.1" y="92.3">600R@100MHz</text>
<text x="203.7" y="92.2" transform="rotate(-90 203.7 92.2)">5V_A</text>
<text x="210.2" y="92.3">10u</text>
<text x="41.2" y="119">Q10</text>
<text x="38.9" y="136.8">AO3401A</text>
<text x="71.1" y="135.5">2N7002</text>
</g>
<g font-size="1.8" fill="#a90000">
<text x="85.7" y="34.1">1</text>
<text x="103.4" y="34.1">6</text>
<text x="170.7" y="34.1">3</text>
<text x="183.4" y="34.1">2</text>
<text x="274.9" y="34.1">3</text>
<text x="287.6" y="34.1">2</text>
<text x="85.7" y="36.6">4</text>
<text x="85.7" y="39.1">3</text>
<text x="103.4" y="36.6">5</text>
<text x="170.7" y="36.6">4</text>
<text x="183.4" y="36.6">5</text>
<text x="183.4" y="39.1">6</text>
<text x="274.9" y="36.6">4</text>
<text x="287.6" y="36.6">5</text>
<text x="287.6" y="39.1">6</text>
<text x="95" y="43.9" transform="rotate(-90 95 43.9)">2</text>
<text x="177.5" y="43.9" transform="rotate(-90 177.5 43.9)">1</text>
<text x="281.7" y="43.9" transform="rotate(-90 281.7 43.9)">1</text>
<text x="97.1" y="72.2">1</text>
<text x="97.1" y="74.7">3</text>
<text x="109.8" y="72.2">5</text>
<text x="151.7" y="72.2">1</text>
<text x="151.7" y="77.2">3</text>
<text x="169.5" y="72.2">5</text>
<text x="169.5" y="77.2">4</text>
<text x="235.5" y="72.2">1</text>
<text x="235.5" y="77.2">3</text>
<text x="253.3" y="72.2">5</text>
<text x="253.3" y="77.2">4</text>
<text x="295.2" y="72.2">1</text>
<text x="295.2" y="77.2">3</text>
<text x="313" y="72.2">5</text>
<text x="313" y="77.2">4</text>
<text x="103.9" y="82" transform="rotate(-90 103.9 82)">2</text>
<text x="158.5" y="82" transform="rotate(-90 158.5 82)">2</text>
<text x="242.3" y="82" transform="rotate(-90 242.3 82)">2</text>
<text x="302" y="82" transform="rotate(-90 302 82)">2</text>
<text x="45.5" y="123.9" transform="rotate(-90 45.5 123.9)">3</text>
<text x="70.4" y="125.5">1</text>
<text x="77.2" y="122.6" transform="rotate(-90 77.2 122.6)">3</text>
<text x="38.7" y="126.8">1</text>
<text x="45.5" y="131.5" transform="rotate(-90 45.5 131.5)">2</text>
<text x="77.2" y="130.3" transform="rotate(-90 77.2 130.3)">2</text>
</g>
</svg>
